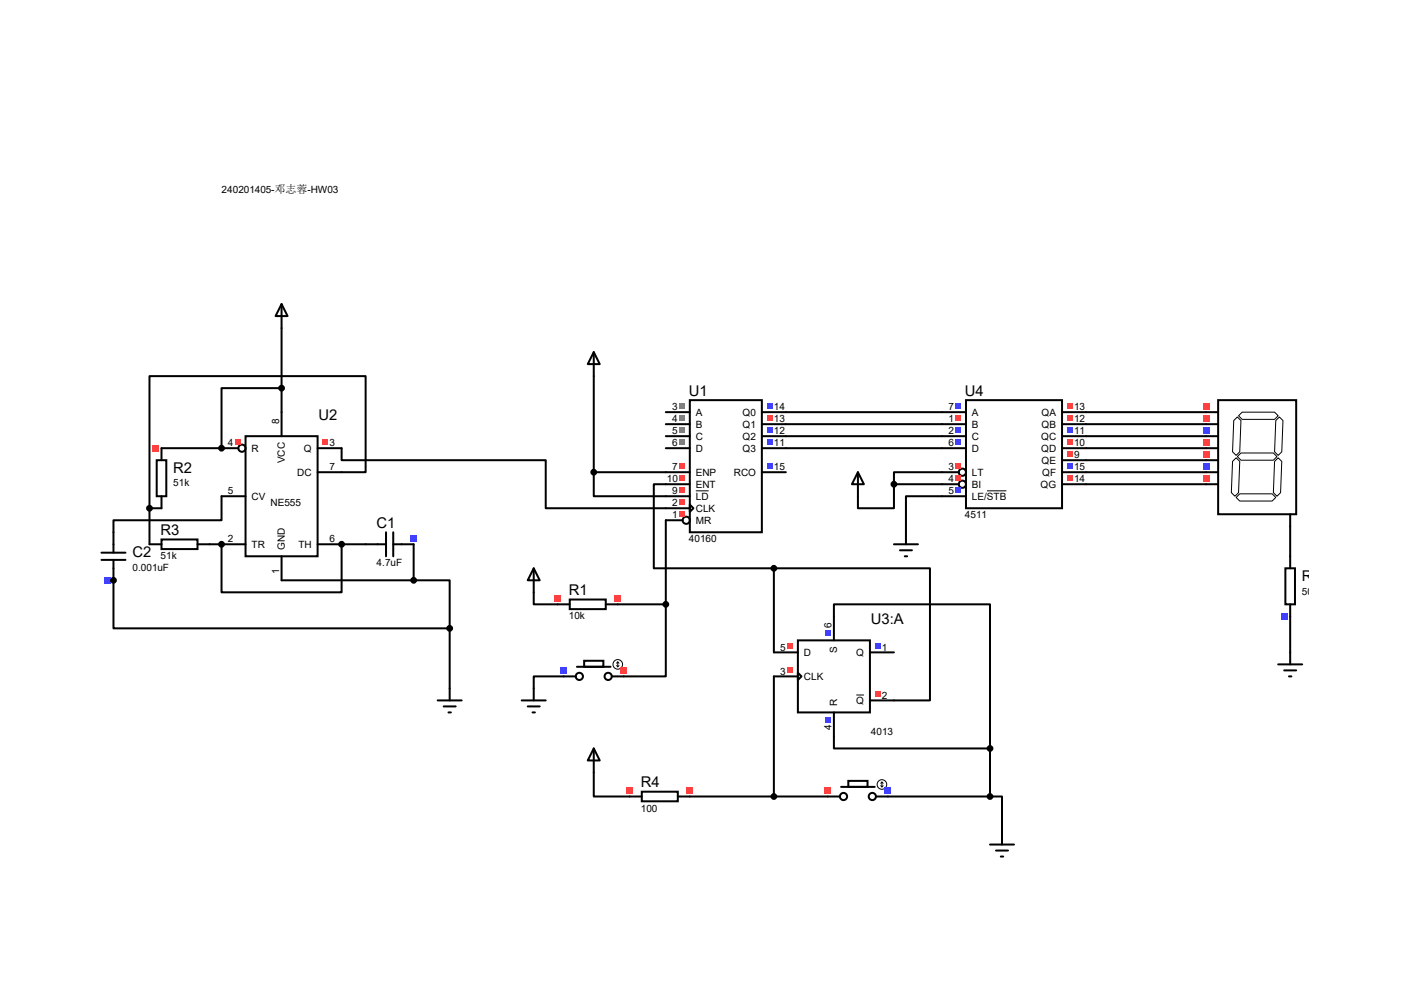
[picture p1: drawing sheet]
<svg xmlns="http://www.w3.org/2000/svg" width="297mm" height="210mm" viewBox="0 0 297 210" stroke-linecap="round" stroke-linejoin="round" font-family="sans-serif">
<g fill="none" stroke="#000" stroke-width=".42">
<path d="M59.6 69.4v22.8M125.6 79.5v20.4M34.2 94.8h16.2M51.9 92.2h15.3v25.4h-15.3zM59.6 82.1h-12.7v12.7M67.2 99.9h10.1v-20.4h-45.7v28M67.2 94.8h5.1v2.5h43.1v10.2h25.4M125.6 99.9v5h15.2M125.6 99.9h15.2M166.2 94.8h33.1M166.2 87.2h33.1M166.2 89.7h33.1"/>
<path d="M166.2 92.2h33.1M199.3 99.9h-10.2v2.5M229.7 94.8h25.4M229.7 99.9h25.4M229.7 87.2h25.4M229.7 89.7h25.4M229.7 92.2h25.4M229.7 97.3h25.4M31.6 107.5h2.6M31.6 107.5v7.6M44.3 115.1h7.6M46.9 115.1v10.2h25.4v-10.2"/>
<path d="M51.9 104.9h-5v5.1h-22.9v2.6M59.6 117.6v5.1h27.9M67.2 115.1h10.1M87.5 115.1v7.6M140.8 102.4h-2.5v17.8h25.4M140.8 110v17.8M189.1 102.4v5.1h-7.6v-2.6M189.1 102.4h10.2M199.3 104.9h-7.7v7.7M229.7 102.4h25.4M272.9 111.3v6.3M24 122.7v10.2h71.1"/>
<path d="M87.5 122.7h7.6v10.2M95.1 132.9v12.7M112.9 125.3v2.5h5.1M130.7 127.8h10.1M140.8 127.8v15.2h-8.8M163.7 120.2h33v27.9h-7.6M163.7 120.2v17.8M176.4 130.3v-2.5h33v30.5M272.9 130.3v7.7M119.3 143h-6.4v2.6M163.7 143v25.4M176.4 155.7v2.6h33"/>
<path d="M209.4 158.3v10.1M125.6 163.4v5h7.6M145.9 168.4h29.2M187.8 168.4h21.6M209.4 168.4h2.6v7.7"/>
<circle cx="51.2" cy="94.8" r=".76"/>
</g>
<g fill="#000">
<circle cx="46.9" cy="94.8" r=".21"/>
<circle cx="46.9" cy="115.1" r=".21"/>
<circle cx="72.3" cy="115.1" r=".21"/>
<circle cx="24" cy="122.7" r=".21"/>
</g>
<g fill="#ff4040">
<path d="M49.7 93h1.1v1.1h-1.1z" fill-rule="evenodd"/>
<path d="M68.3 93h1.1v1.1h-1.1z" fill-rule="evenodd"/>
</g>
<g fill="none" stroke="#000" stroke-width=".42">
<path d="M59.6 64.3l1.2 2.5h-2.5zM59.6 64.3v5.1M33.1 97.3h2.1v7.6h-2.1zM34.2 94.8v2.5M34.2 104.9v2.6M92.6 148.1h5.1M93.9 149.4h2.5M94.9 150.7h.5M95.1 145.6v2.5"/>
<circle cx="59.6" cy="82.1" r=".51"/>
</g>
<circle cx="59.6" cy="82.1" r=".51" fill="#000"/>
<path d="M32.2 94.1h1.4v1.4h-1.4z" fill-rule="evenodd" fill="#ff4040"/>
<g fill="#000">
<circle cx="46.9" cy="94.8" r=".51"/>
<circle cx="31.6" cy="107.5" r=".51"/>
<circle cx="46.9" cy="115.1" r=".51"/>
<circle cx="95.1" cy="132.9" r=".51"/>
</g>
<g fill="none" stroke="#000" stroke-width=".42">
<path d="M31.6 115.1h2.6M34.2 114.1h7.6v2h-7.6zM41.8 115.1h2.5M77.3 115.1h4.4M81.7 112.6v5M83.2 115.1h4.3M83.2 112.6v5"/>
<circle cx="46.9" cy="94.8" r=".51"/>
<circle cx="31.6" cy="107.5" r=".51"/>
<circle cx="46.9" cy="115.1" r=".51"/>
<circle cx="95.1" cy="132.9" r=".51"/>
</g>
<path d="M86.8 113.2h1.4v1.3h-1.4z" fill-rule="evenodd" fill="#4040ff"/>
<g fill="#000">
<circle cx="72.3" cy="115.1" r=".51"/>
<circle cx="87.5" cy="122.7" r=".51"/>
</g>
<g fill="none" stroke="#000" stroke-width=".42">
<path d="M21.5 118.4h5M21.5 116.9h5M24 112.6v4.3M24 118.4v4.3"/>
<circle cx="72.3" cy="115.1" r=".51"/>
<circle cx="87.5" cy="122.7" r=".51"/>
</g>
<path d="M22.1 122h1.3v1.4h-1.3z" fill-rule="evenodd" fill="#4040ff"/>
<circle cx="24" cy="122.7" r=".51" fill="#000"/>
<g fill="none" stroke="#000" stroke-width=".42">
<path d="M140.8 87.2h5.1M140.8 89.7h5.1M140.8 92.2h5.1M140.8 94.8h5.1M140.8 99.9h5.1M145.9 84.6h15.3v28h-15.3zM161.2 87.2h5M161.2 89.7h5M161.2 92.2h5M161.2 94.8h5M161.2 99.9h5M140.8 102.4h5.1"/>
<path d="M140.8 104.9h5.1M140.8 107.5h5.1M140.8 110h3.6M145.9 106.7l.8 .8-.8 .7z"/>
<circle cx="145.2" cy="110" r=".76"/>
<circle cx="24" cy="122.7" r=".51"/>
</g>
<path d="M147.2 103.8h2.7" fill="none" stroke="#000" stroke-width=".21"/>
<g fill="#808080">
<path d="M143.7 85.3h1.1v1.1h-1.1z" fill-rule="evenodd"/>
<path d="M143.7 87.9h1.1v1.1h-1.1z" fill-rule="evenodd"/>
<path d="M143.7 90.4h1.1v1.1h-1.1z" fill-rule="evenodd"/>
<path d="M143.7 93h1.1v1.1h-1.1z" fill-rule="evenodd"/>
</g>
<g fill="#ff4040">
<path d="M143.7 98h1.1v1.1h-1.1z" fill-rule="evenodd"/>
<path d="M143.7 100.6h1.1v1.1h-1.1z" fill-rule="evenodd"/>
<path d="M143.7 103.1h1.1v1.1h-1.1z" fill-rule="evenodd"/>
<path d="M143.7 105.7h1.1v1.1h-1.1z" fill-rule="evenodd"/>
<path d="M143.7 108.2h1.1v1.1h-1.1z" fill-rule="evenodd"/>
</g>
<path d="M162.3 85.3h1.1v1.1h-1.1z" fill-rule="evenodd" fill="#4040ff"/>
<path d="M162.3 87.9h1.1v1.1h-1.1z" fill-rule="evenodd" fill="#ff4040"/>
<g fill="#4040ff">
<path d="M162.3 90.4h1.1v1.1h-1.1z" fill-rule="evenodd"/>
<path d="M162.3 93h1.1v1.1h-1.1z" fill-rule="evenodd"/>
<path d="M162.3 98h1.1v1.1h-1.1z" fill-rule="evenodd"/>
</g>
<g fill="none" stroke="#000" stroke-width=".42">
<path d="M125.6 74.5l1.3 2.5h-2.6zM125.6 74.5v5M163.7 138h5.1M168.8 135.4h15.2v15.3h-15.2zM176.4 130.3v5.1M184 138h5.1M163.7 143h5.1M168.8 142.3l.7 .7-.7 .8zM176.4 150.7v5M184 148.1h5.1"/>
<circle cx="125.6" cy="99.9" r=".51"/>
</g>
<circle cx="125.6" cy="99.9" r=".51" fill="#000"/>
<path d="M181.1 147h1.7" fill="none" stroke="#000" stroke-width=".21"/>
<path d="M166.6 136.1h1.1v1.1h-1.1z" fill-rule="evenodd" fill="#ff4040"/>
<path d="M185.1 136.1h1.1v1.1h-1.1z" fill-rule="evenodd" fill="#4040ff"/>
<g fill="#ff4040">
<path d="M166.6 141.2h1.1v1.1h-1.1z" fill-rule="evenodd"/>
<path d="M185.1 146.3h1.1v1.1h-1.1z" fill-rule="evenodd"/>
</g>
<g fill="#4040ff">
<path d="M174.6 151.8h1.1v1.1h-1.1z" fill-rule="evenodd"/>
<path d="M174.6 133.2h1.1v1.1h-1.1z" fill-rule="evenodd"/>
</g>
<g fill="none" stroke="#000" stroke-width=".42">
<path d="M199.3 87.2h5M199.3 89.7h5M199.3 92.2h5M199.3 94.8h5M199.3 99.9h3.5M204.3 84.6h20.4v22.9h-20.4zM224.7 87.2h5M224.7 89.7h5M224.7 92.2h5M224.7 94.8h5M224.7 99.9h5M224.7 97.3h5"/>
<path d="M199.3 102.4h3.5M199.3 104.9h5M224.7 102.4h5"/>
<circle cx="203.6" cy="99.9" r=".76"/>
<circle cx="203.6" cy="102.4" r=".76"/>
</g>
<path d="M208.8 103.8h4.1" fill="none" stroke="#000" stroke-width=".21"/>
<path d="M202.1 85.3h1.1v1.1h-1.1z" fill-rule="evenodd" fill="#4040ff"/>
<path d="M202.1 87.9h1.1v1.1h-1.1z" fill-rule="evenodd" fill="#ff4040"/>
<g fill="#4040ff">
<path d="M202.1 90.4h1.1v1.1h-1.1z" fill-rule="evenodd"/>
<path d="M202.1 93h1.1v1.1h-1.1z" fill-rule="evenodd"/>
</g>
<g fill="#ff4040">
<path d="M202.1 98h1.1v1.1h-1.1z" fill-rule="evenodd"/>
<path d="M202.1 100.6h1.1v1.1h-1.1z" fill-rule="evenodd"/>
</g>
<path d="M202.1 103.1h1.1v1.1h-1.1z" fill-rule="evenodd" fill="#4040ff"/>
<g fill="#ff4040">
<path d="M225.8 85.3h1.1v1.1h-1.1z" fill-rule="evenodd"/>
<path d="M225.8 87.9h1.1v1.1h-1.1z" fill-rule="evenodd"/>
</g>
<path d="M225.8 90.4h1.1v1.1h-1.1z" fill-rule="evenodd" fill="#4040ff"/>
<g fill="#ff4040">
<path d="M225.8 93h1.1v1.1h-1.1z" fill-rule="evenodd"/>
<path d="M225.8 95.5h1.1v1.1h-1.1z" fill-rule="evenodd"/>
</g>
<path d="M225.8 98h1.1v1.1h-1.1z" fill-rule="evenodd" fill="#4040ff"/>
<path d="M225.8 100.6h1.1v1.1h-1.1z" fill-rule="evenodd" fill="#ff4040"/>
<path d="M112.9 120.2l1.3 2.5h-2.6zM112.9 120.2v5.1M118 127.8h2.5M120.5 126.8h7.6v2h-7.6zM128.1 127.8h2.6M110.4 148.1h5M111.6 149.4h2.6M112.6 150.7h.6M112.9 145.6v2.5" fill="none" stroke="#000" stroke-width=".42"/>
<g fill="#ff4040">
<path d="M117.3 125.9h1.4v1.3h-1.4z" fill-rule="evenodd"/>
<path d="M130 125.9h1.4v1.3h-1.4z" fill-rule="evenodd"/>
</g>
<g fill="none" stroke="#000" stroke-width=".42">
<path d="M123.6 139.7h4v1.3h-4zM119.3 143h2.5M122 141h7.2M129.4 143h2.6"/>
<circle cx="122.6" cy="143" r=".76"/>
<circle cx="128.7" cy="143" r=".76"/>
</g>
<g fill="none" stroke="#000" stroke-width=".21">
<path d="M130.7 140v1M130.7 140l-.3 .3M130.7 140l.2 .3M130.4 140.8l.3 .2M130.9 140.8l-.2 .2"/>
<circle cx="130.7" cy="140.5" r="1.02"/>
</g>
<path d="M118.6 141.1h1.3v1.4h-1.3z" fill-rule="evenodd" fill="#4040ff"/>
<path d="M131.3 141.1h1.3v1.4h-1.3z" fill-rule="evenodd" fill="#ff4040"/>
<circle cx="140.8" cy="127.8" r=".51" fill="#000"/>
<g fill="none" stroke="#000" stroke-width=".42">
<path d="M125.6 158.3l1.3 2.5h-2.6zM125.6 158.3v5.1M133.2 168.4h2.6M135.8 167.4h7.6v2.1h-7.6zM143.4 168.4h2.5"/>
<circle cx="140.8" cy="127.8" r=".51"/>
</g>
<g fill="#ff4040">
<path d="M132.5 166.5h1.4v1.4h-1.4z" fill-rule="evenodd"/>
<path d="M145.2 166.5h1.4v1.4h-1.4z" fill-rule="evenodd"/>
</g>
<g fill="none" stroke="#000" stroke-width=".42">
<path d="M175.1 168.4h2.6M177.9 166.4h7.1M179.5 165.1h4v1.3h-4zM185.3 168.4h2.5"/>
<circle cx="178.4" cy="168.4" r=".76"/>
<circle cx="184.5" cy="168.4" r=".76"/>
</g>
<g fill="none" stroke="#000" stroke-width=".21">
<path d="M186.3 166.2l.3 .2M186.6 165.4v1M186.6 165.4l-.3 .3M186.6 165.4l.2 .3M186.8 166.2l-.2 .2"/>
<circle cx="186.6" cy="165.9" r="1.02"/>
</g>
<path d="M174.5 166.5h1.3v1.4h-1.3z" fill-rule="evenodd" fill="#ff4040"/>
<path d="M187.2 166.5h1.3v1.4h-1.3z" fill-rule="evenodd" fill="#4040ff"/>
<g fill="#000">
<circle cx="189.1" cy="102.4" r=".51"/>
<circle cx="209.4" cy="158.3" r=".51"/>
<circle cx="163.7" cy="168.4" r=".51"/>
<circle cx="209.4" cy="168.4" r=".51"/>
</g>
<g fill="none" stroke="#000" stroke-width=".42">
<path d="M181.5 99.9l1.3 2.5h-2.6zM181.5 99.9v5M255.1 87.2h2.6M255.1 89.7h2.6M255.1 92.2h2.6M255.1 94.8h2.6M255.1 97.3h2.6M255.1 99.9h2.6M257.7 84.6h16.5v24.2h-16.5zM189.1 115.1h5.1M190.4 116.4h2.5M191.4 117.6h.5"/>
<path d="M191.6 112.6v2.5M255.1 102.4h2.6M272.9 108.8v2.5M209.4 178.6h5.1M210.7 179.9h2.5M212 176.1v2.5M211.7 181.1h.5"/>
<circle cx="189.1" cy="102.4" r=".51"/>
<circle cx="209.4" cy="158.3" r=".51"/>
<circle cx="163.7" cy="168.4" r=".51"/>
<circle cx="209.4" cy="168.4" r=".51"/>
</g>
<path d="M261 88.9l.7-.7 .8 .7-.2 6.6-.8 .8-.8-.8zM261.5 96.8l.8 .8-.3 6.6-.8 .7-.7-.7 .2-6.6zM262 87.9l.8-.7h6.8l.8 .7-.8 .8h-6.8zM262.5 95.8h6.9l.7 .8-.7 .7h-6.9l-.8-.7zM270.4 96.8l.7 .8-.2 6.6-.8 .7-.7-.7 .2-6.6zM270.6 88.2l.8 .7-.3 6.6-.7 .8-.8-.8 .3-6.6zM261.5 105.2l.8-.8h6.8l.8 .8-.8 .8h-6.8z" fill="none" stroke="#000" stroke-width=".21"/>
<g fill="#ff4040">
<path d="M254.5 85.2h1.3v1.4h-1.3z" fill-rule="evenodd"/>
<path d="M254.5 87.8h1.3v1.3h-1.3z" fill-rule="evenodd"/>
</g>
<path d="M254.5 90.3h1.3v1.4h-1.3z" fill-rule="evenodd" fill="#4040ff"/>
<g fill="#ff4040">
<path d="M254.5 92.8h1.3v1.4h-1.3z" fill-rule="evenodd"/>
<path d="M254.5 95.4h1.3v1.3h-1.3z" fill-rule="evenodd"/>
</g>
<path d="M254.5 97.9h1.3v1.4h-1.3z" fill-rule="evenodd" fill="#4040ff"/>
<path d="M254.5 100.5h1.3v1.3h-1.3z" fill-rule="evenodd" fill="#ff4040"/>
<path d="M272.9 117.6v2.6M271.9 120.2h2v7.6h-2zM272.9 127.8v2.5M272.9 138v2.5M270.4 140.5h5.1M271.7 141.8h2.5M272.7 143h.5" fill="none" stroke="#000" stroke-width=".42"/>
<path d="M271 129.7h1.3v1.3h-1.3z" fill-rule="evenodd" fill="#4040ff"/>
<circle cx="163.7" cy="120.2" r=".51" fill="#000"/>
<circle cx="163.7" cy="120.2" r=".51" fill="none" stroke="#000" stroke-width=".42"/>
<g font-size="3.1">
<text x="145.7" y="83.7">U1</text>
<text x="204.1" y="83.7">U4</text>
<text x="67.4" y="88.8">U2</text>
<text x="36.7" y="99.9">R2</text>
<text x="34" y="113.2">R3</text>
<text x="79.7" y="111.7">C1</text>
<text x="28" y="117.7">C2</text>
<text x="120.3" y="125.9">R1</text>
<text x="275.4" y="122.8">R</text>
<text x="184.2" y="132">U3:A</text>
<text x="135.6" y="166.5">R4</text>
</g>
<g font-size="2.1">
<text x="46.9" y="40.8">240201405-邓志蓉-HW03</text>
<text x="59.1" y="89.7" transform="rotate(-90 59.1 89.7)">8</text>
<text x="142.2" y="86.8">3</text>
<text x="142.2" y="89.3">4</text>
<text x="147.2" y="87.9">A</text>
<text x="157.1" y="87.9">Q0</text>
<text x="163.7" y="86.8">14</text>
<text x="163.7" y="89.3">13</text>
<text x="200.6" y="86.8">7</text>
<text x="200.6" y="89.3">1</text>
<text x="205.6" y="87.9">A</text>
<text x="220.3" y="87.9">QA</text>
<text x="227.2" y="86.8">13</text>
<text x="227.2" y="89.3">12</text>
<text x="48.2" y="94.4">4</text>
<text x="53.2" y="95.5">R</text>
<text x="64.3" y="95.5">Q</text>
<text x="69.7" y="94.4">3</text>
<text x="142.2" y="91.9">5</text>
<text x="142.2" y="94.4">6</text>
<text x="147.2" y="90.5">B</text>
<text x="147.2" y="93">C</text>
<text x="147.2" y="95.5">D</text>
<text x="157.1" y="90.5">Q1</text>
<text x="157.1" y="93">Q2</text>
<text x="157.1" y="95.5">Q3</text>
<text x="163.7" y="91.9">12</text>
<text x="163.7" y="94.4">11</text>
<text x="200.6" y="91.9">2</text>
<text x="200.6" y="94.4">6</text>
<text x="205.6" y="90.5">B</text>
<text x="205.6" y="93">C</text>
<text x="205.6" y="95.5">D</text>
<text x="220.3" y="93">QC</text>
<text x="220.3" y="95.5">QD</text>
<text x="220.3" y="90.5">QB</text>
<text x="227.2" y="91.9">11</text>
<text x="227.2" y="94.4">10</text>
<text x="60.2" y="98" transform="rotate(-90 60.2 98)">VCC</text>
<text x="62.9" y="100.6">DC</text>
<text x="69.7" y="99.5">7</text>
<text x="142.2" y="99.5">7</text>
<text x="147.2" y="100.6">ENP</text>
<text x="155.2" y="100.6">RCO</text>
<text x="163.7" y="99.5">15</text>
<text x="200.6" y="99.5">3</text>
<text x="205.6" y="100.6">LT</text>
<text x="220.3" y="98.1">QE</text>
<text x="220.5" y="100.6">QF</text>
<text x="227.2" y="96.9">9</text>
<text x="227.2" y="99.5">15</text>
<text x="36.7" y="102.9">51k</text>
<text x="48.2" y="104.6">5</text>
<text x="53.2" y="105.7">CV</text>
<text x="57.2" y="107.1">NE555</text>
<text x="141.1" y="102">10</text>
<text x="142.2" y="104.6">9</text>
<text x="142.2" y="107.1">2</text>
<text x="147.2" y="103.2">ENT</text>
<text x="147.2" y="105.7">LD</text>
<text x="200.6" y="102">4</text>
<text x="200.6" y="104.6">5</text>
<text x="205.6" y="103.2">BI</text>
<text x="205.6" y="105.7">LE/STB</text>
<text x="220.1" y="103.2">QG</text>
<text x="227.2" y="102">14</text>
<text x="142.2" y="109.6">1</text>
<text x="147.2" y="108.2">CLK</text>
<text x="147.2" y="110.8">MR</text>
<text x="204.1" y="109.6">4511</text>
<text x="34" y="118.3">51k</text>
<text x="48.2" y="114.7">2</text>
<text x="53.2" y="115.9">TR</text>
<text x="60.2" y="116.4" transform="rotate(-90 60.2 116.4)">GND</text>
<text x="63.1" y="115.9">TH</text>
<text x="69.7" y="114.7">6</text>
<text x="79.7" y="119.8">4.7uF</text>
<text x="145.7" y="114.7">40160</text>
<text x="28" y="120.6">0.001uF</text>
<text x="59.1" y="121.4" transform="rotate(-90 59.1 121.4)">1</text>
<text x="275.4" y="125.7">50</text>
<text x="120.3" y="131">10k</text>
<text x="165.1" y="137.6">5</text>
<text x="175.9" y="132.9" transform="rotate(-90 175.9 132.9)">6</text>
<text x="186.6" y="137.6">1</text>
<text x="165.1" y="142.7">3</text>
<text x="170.1" y="138.7">D</text>
<text x="170.1" y="143.8">CLK</text>
<text x="177.1" y="138.1" transform="rotate(-90 177.1 138.1)">S</text>
<text x="181.1" y="138.7">Q</text>
<text x="177.1" y="149.4" transform="rotate(-90 177.1 149.4)">R</text>
<text x="181.1" y="148.9">Q</text>
<text x="186.6" y="147.7">2</text>
<text x="175.9" y="154.4" transform="rotate(-90 175.9 154.4)">4</text>
<text x="184.2" y="155.4">4013</text>
<text x="135.6" y="171.6">100</text>
</g>
</svg>
